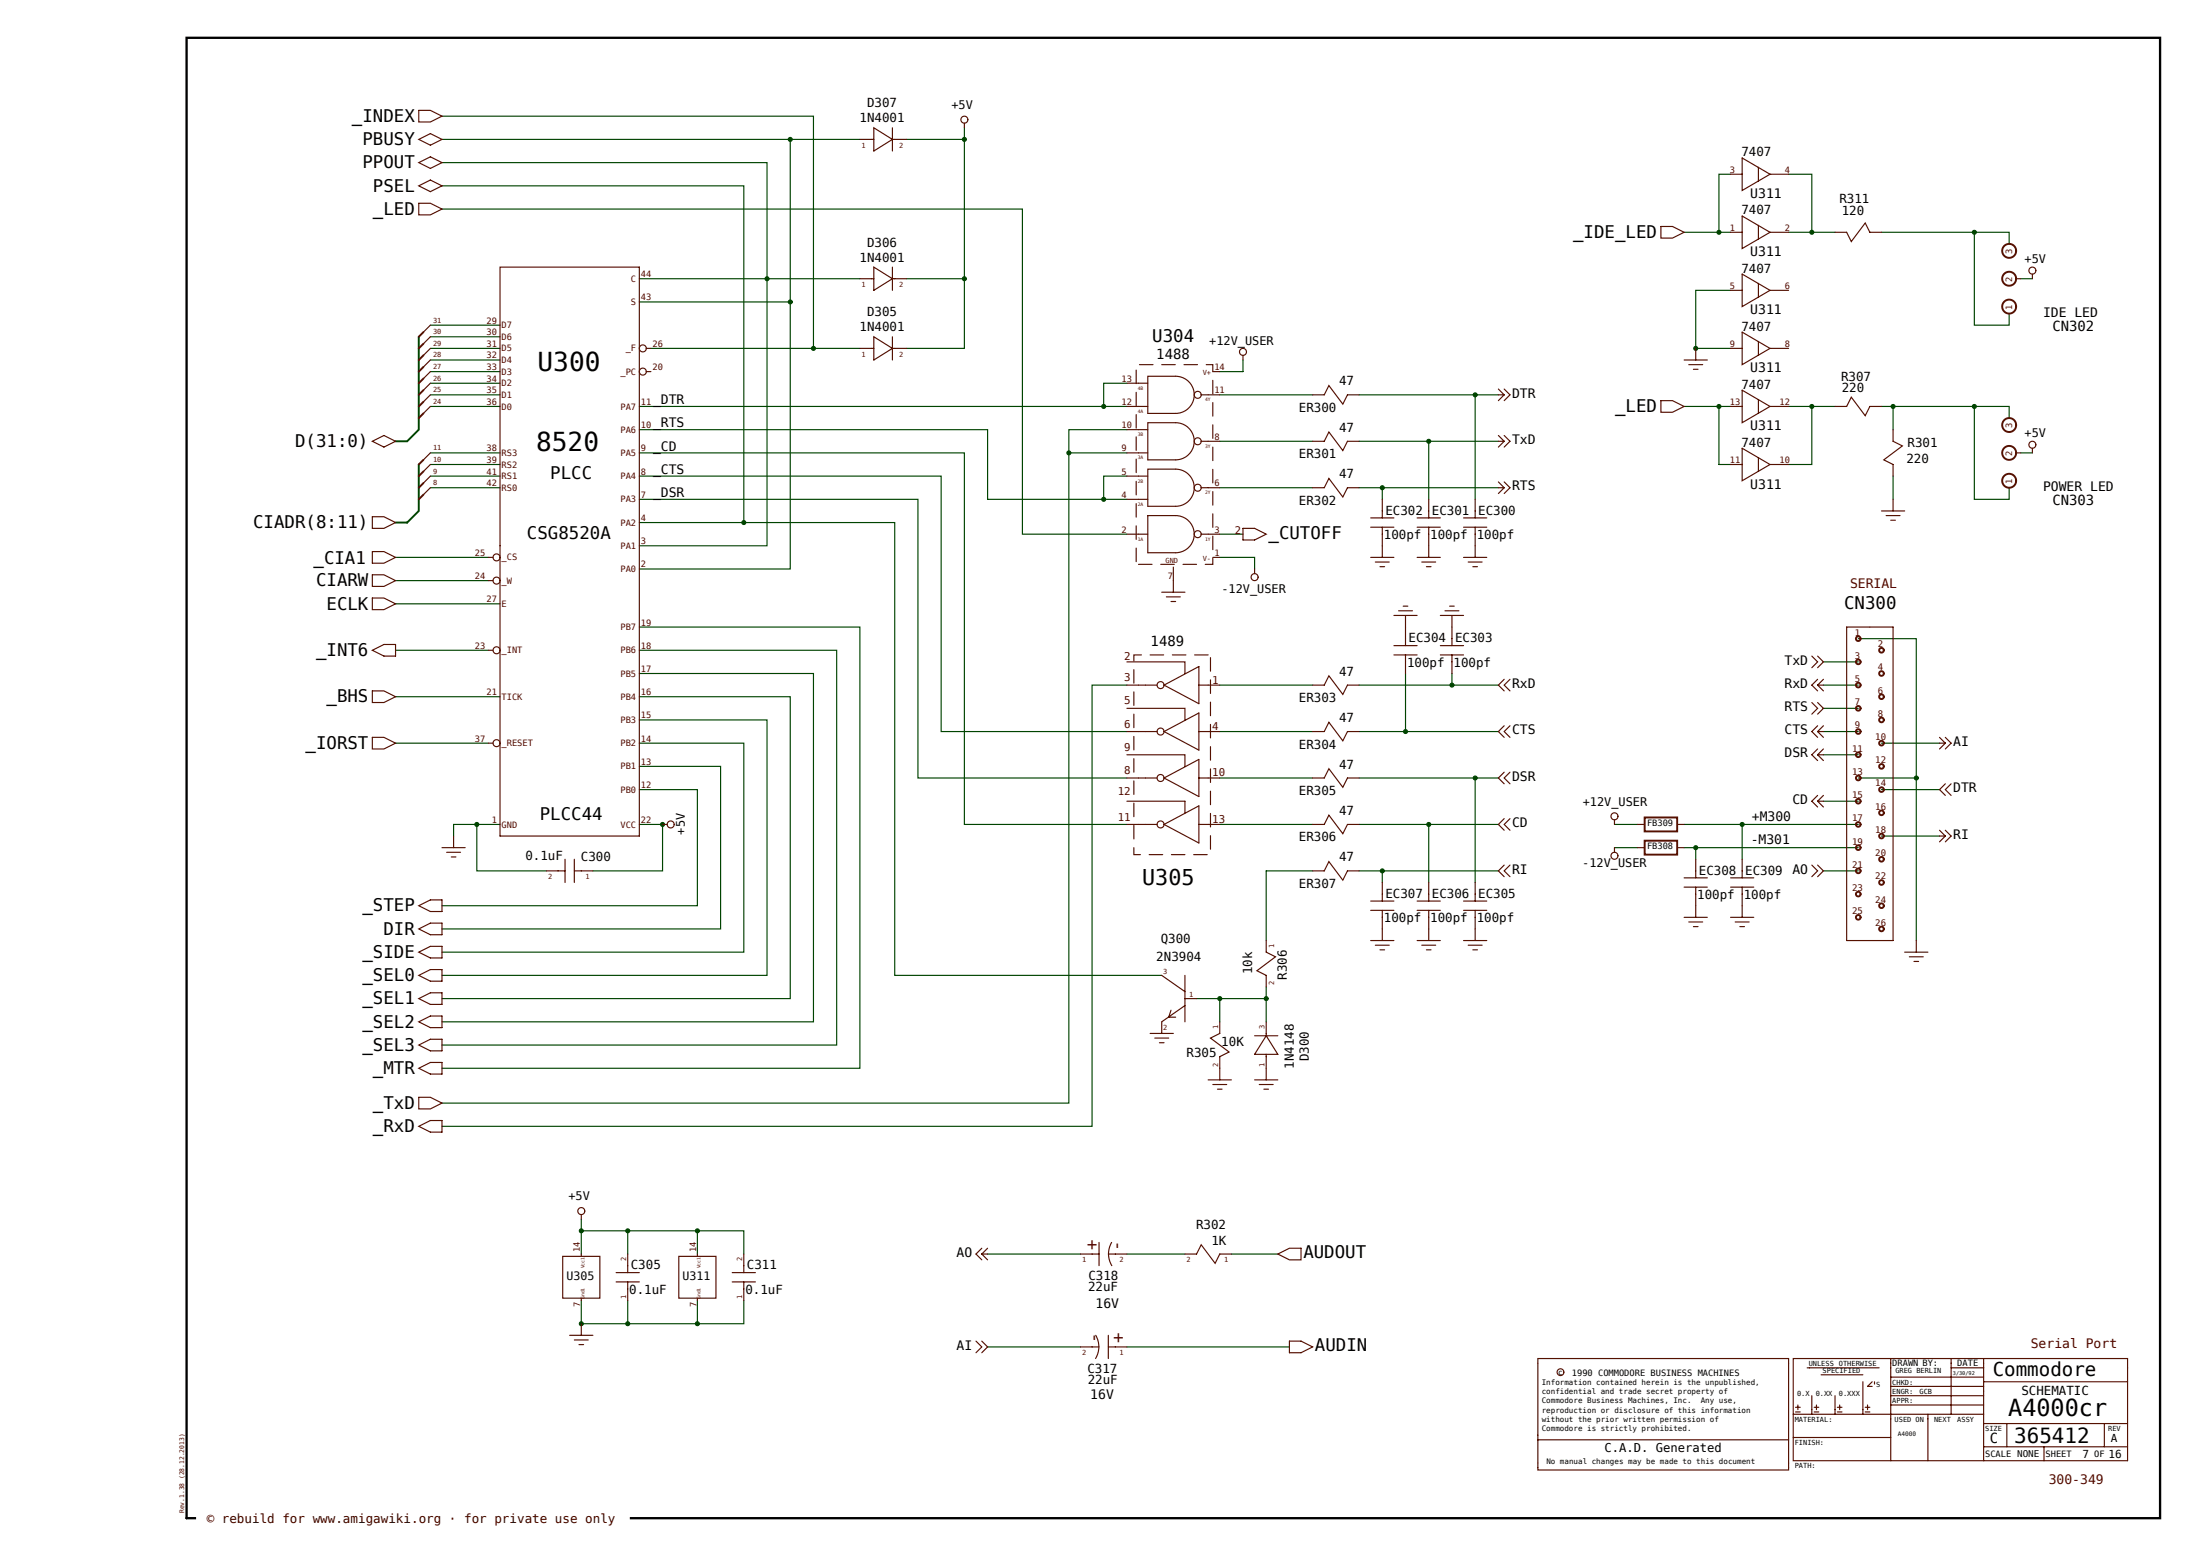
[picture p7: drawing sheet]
<svg xmlns="http://www.w3.org/2000/svg" width="420mm" height="297mm" viewBox="0 0 420 297" stroke-linecap="round" stroke-linejoin="round" font-family="sans-serif">
<path d="M35.6 7.2h376.8v282.6h-376.8z" fill="#fff" stroke="#fff" stroke-width=".19"/>
<path d="M35.6 7.2h376.8v282.6h-376.8z" fill="none" stroke="#000" stroke-width=".44"/>
<g fill="none" stroke="#040" stroke-width=".22">
<path d="M84.4 35.5h57.6v64.2M84.4 31h62v73.2h-24.3M84.4 26.6h66.5v82h-28.8M84.4 39.9h110.8v62.1h19.9M84.4 22.2h70.9v44.3h-31M150.9 26.6h13.3M173 26.6h11.1M184.1 24.4v42.1h-11.1M330.4 33.3h-2.2v11M341.5 33.3h4.4v11M122.1 53.2h42.1M122.1 57.6h28.8"/>
<path d="M173 53.2h11.1M321.5 44.3h8.9M330.4 55.4h-6.7v11.1h6.7M341.5 44.3h8.8M359.2 44.3h17.7v17.8h6.7v-2.2M376.9 44.3h6.7v2.3M385.8 53.2h2.2M82.2 77.6h13.3M82.2 70.9h13.3M82.2 75.4h13.3M82.2 64.3h13.3M82.2 66.5h13.3"/>
<path d="M82.2 62.1h13.3M82.2 73.1h13.3M82.2 68.7h13.3M122.1 77.6h93M155.3 66.5h8.9M215.1 73.1h-4.4v4.5M232.9 75.4h17.7M237.3 68.7v2.2h-4.4M259.5 75.4h22.1M286.1 75.4h-4.5v19.9M321.5 77.6h6.7v11.1h2.2M328.2 77.6h2.2"/>
<path d="M341.5 77.6h8.8M345.9 77.6v11.1h-4.4M359.2 77.6h17.7v17.7h6.7v-2.2M361.4 77.6v4.4M376.9 77.6h6.7v2.2M82.2 88.7h13.3M82.2 93.1h13.3M82.2 86.4h13.3M82.2 90.9h13.3M122.1 99.7h48.7v86.5h51M122.1 90.9h57.6v48.7h35.4M122.1 82h66.4v13.3h26.6"/>
<path d="M122.1 95.3h53.1v53.2h39.9M122.1 86.4h62v71h31M204.1 86.4h11M215.1 82h-11v128.6h-119.7M215.1 90.9h-4.4v4.4M232.9 84.2h17.7M232.9 93.1h17.7M259.5 84.2h13.3v11.1M259.5 93.1h4.4v2.2M263.9 93.1h22.2M272.8 84.2h13.3M361.4 90.9v4.4"/>
<path d="M385.8 86.4h2.2M75.5 115.3h20M75.5 110.8h17.7M75.5 106.4h17.7M122.1 119.7h42.1v84.2h-79.8M232.9 106.4h6.6v2.2M232.9 102h4.4M75.5 124.1h17.7M75.5 133h20M122.1 124.1h37.6v75.4h-75.3M122.1 137.4h24.3v48.8h-62M122.1 133h28.8v57.6h-66.5"/>
<path d="M122.1 128.6h33.2v66.4h-70.9M215.1 130.8h-6.6v84.2h-124.1M232.9 130.8h17.7M232.9 139.6h17.7M259.5 130.8h26.6M259.5 139.6h26.6M268.3 128.6v11M277.2 128.6v2.2M348.1 130.8h6.7M348.1 139.6h6.7M348.1 135.2h6.7M348.1 126.3h6.7"/>
<path d="M354.8 121.9h11v57.6M75.5 141.9h17.7M91 157.4h-4.4v2.2M95.5 157.4h-4.5v8.8h13.3M122.1 146.3h15.5v31h-53.2M122.1 150.7h11v22.2h-48.7M122.1 141.9h19.9v39.8h-57.6M122.1 157.4h4.4v8.8h-13.3M232.9 148.5h17.7M232.9 157.4h17.7M259.5 148.5h26.6M259.5 157.4h26.6"/>
<path d="M272.8 157.4v11M281.6 148.5v19.9M308.2 157.4h4.4M321.5 157.4h33.3M332.6 157.4v6.6M348.1 152.9h6.7M348.1 144.1h6.7M354.8 148.5h11M359.2 141.9h11.1M359.2 150.7h11.1M359.2 159.6h11.1M250.6 166.2h-8.9v13.3"/>
<path d="M259.5 166.2h4.4M286.1 166.2h-22.2v2.2M308.2 161.8h4.4M321.5 161.8h33.3M323.7 161.8v2.2M348.1 166.2h6.7M232.9 190.6v4.4M241.7 188.4v2.2h-13.3M241.7 190.6v4.4M111 234.9h31v4.5M111 232.7v6.7M119.8 234.9v4.5"/>
<path d="M133.1 234.9v4.5M188.5 239.4h17.8M215.1 239.4h11.1M235.1 239.4h8.8M111 248.2v4.5h22.1M119.8 248.2v4.5M133.1 248.2v4.5h8.9v-4.5M188.5 257.1h17.8M215.1 257.1h31.1"/>
</g>
<g fill="#040" stroke="#040" stroke-width=".22">
<circle cx="111" cy="252.7" r=".37"/>
<circle cx="111" cy="234.9" r=".37"/>
<circle cx="361.4" cy="77.6" r=".37"/>
<circle cx="376.9" cy="77.6" r=".37"/>
<circle cx="146.4" cy="53.2" r=".37"/>
<circle cx="376.9" cy="44.3" r=".37"/>
<circle cx="263.9" cy="93.1" r=".37"/>
<circle cx="155.3" cy="66.5" r=".37"/>
<circle cx="150.9" cy="26.6" r=".37"/>
<circle cx="210.7" cy="77.6" r=".37"/>
<circle cx="142" cy="99.7" r=".37"/>
<circle cx="184.1" cy="26.6" r=".37"/>
<circle cx="272.8" cy="84.2" r=".37"/>
<circle cx="184.1" cy="53.2" r=".37"/>
<circle cx="281.6" cy="75.4" r=".37"/>
<circle cx="263.9" cy="166.2" r=".37"/>
<circle cx="272.8" cy="157.4" r=".37"/>
<circle cx="210.7" cy="95.3" r=".37"/>
<circle cx="281.6" cy="148.5" r=".37"/>
<circle cx="277.2" cy="130.8" r=".37"/>
<circle cx="126.5" cy="157.4" r=".37"/>
<circle cx="328.2" cy="77.6" r=".37"/>
<circle cx="323.7" cy="66.5" r=".37"/>
<circle cx="365.8" cy="148.5" r=".37"/>
<circle cx="268.3" cy="139.6" r=".37"/>
<circle cx="345.9" cy="77.6" r=".37"/>
<circle cx="323.7" cy="161.8" r=".37"/>
<circle cx="332.6" cy="157.4" r=".37"/>
<circle cx="119.8" cy="234.9" r=".37"/>
<circle cx="119.8" cy="252.7" r=".37"/>
<circle cx="133.1" cy="252.7" r=".37"/>
<circle cx="133.1" cy="234.9" r=".37"/>
<circle cx="345.9" cy="44.3" r=".37"/>
<circle cx="204.1" cy="86.4" r=".37"/>
<circle cx="328.2" cy="44.3" r=".37"/>
<circle cx="91" cy="157.4" r=".37"/>
<circle cx="150.9" cy="57.6" r=".37"/>
<circle cx="232.9" cy="190.6" r=".37"/>
<circle cx="241.7" cy="190.6" r=".37"/>
</g>
<path d="M79.9 64.3v17.7l-2.2 2.2h-2.2M79.9 88.7v8.8l-2.2 2.2h-2.2" fill="none" stroke="#040" stroke-width=".37"/>
<g fill="none" stroke="#510" stroke-width=".22">
<path d="M79.9 35.5l2.3-1.1 2.2 1.1-2.2 1.1zM79.9 31l2.3-1.1 2.2 1.1-2.2 1.1zM79.9 26.6l2.3-1.1 2.2 1.1-2.2 1.1zM79.9 21.1h2.3l2.2 1.1-2.2 1.1h-2.3zM79.9 38.8h2.3l2.2 1.1-2.2 1.1h-2.3zM95.5 51h26.6v108.6h-26.6zM317.1 43.2h2.2l2.2 1.1-2.2 1.1h-2.2zM384.9 53.2h.9M388 52.3v.9M82.2 77.6l-1.4 1.3M82.2 75.4l-1.4 1.3M82.2 73.1l-1.4 1.4"/>
<path d="M82.2 70.9l-1.4 1.4M82.2 68.7l-1.4 1.3M82.2 66.5l-1.4 1.3M82.2 64.3l-1.4 1.3M82.2 62.1l-1.4 1.3M123.4 66.5h.9M123.4 70.9h.9M317.1 76.5h2.2l2.2 1.1-2.2 1.1h-2.2zM330.4 66.5h2.2M330.4 77.6h2.2M332.6 63.4l5.3 3.1-5.3 3.1zM332.6 74.5l5.3 3.1-5.3 3.1z"/>
<path d="M335.7 65.2v2.6M335.7 76.3v2.6M337.9 66.5h3.6M337.9 77.6h3.6M71.1 98.6h2.2l2.2 1.1-2.2 1.2h-2.2zM71.1 84.2l2.2-1.1 2.2 1.1-2.2 1.1zM82.2 93.1l-1.4 1.3M82.2 90.9l-1.4 1.3M82.2 88.7l-1.4 1.3M82.2 86.4l-1.4 1.4M250.6 93.1h2.2l.9-1.8 2.7 3.6 .8-1.8h2.3M359.2 97.5h4.4"/>
<path d="M360.1 98.4h2.6M361 99.3h.8M361.4 95.3v2.2M384.9 86.4h.9M71.1 114.1h2.2l2.2 1.2-2.2 1.1h-2.2zM71.1 109.7h2.2l2.2 1.1-2.2 1.1h-2.2zM71.1 105.3h2.2l2.2 1.1-2.2 1.1h-2.2zM93.2 106.4h.9M93.2 110.8h.9M71.1 131.9h2.2l2.2 1.1-2.2 1.1h-2.2zM71.1 124.1l2.2-1.1h2.2v2.2h-2.2zM93.2 124.1h.9"/>
<path d="M71.1 140.7h2.2l2.2 1.2-2.2 1.1h-2.2zM93.2 141.9h.9M79.9 177.3l2.3-1.1h2.2v2.2h-2.2zM79.9 172.9l2.3-1.1h2.2v2.2h-2.2zM79.9 199.5l2.3-1.1h2.2v2.2h-2.2zM79.9 195l2.3-1.1h2.2v2.2h-2.2zM79.9 190.6l2.3-1.1h2.2v2.2h-2.2zM79.9 186.2l2.3-1.1h2.2v2.2h-2.2zM79.9 181.7l2.3-1.1h2.2v2.3h-2.2zM79.9 215l2.3-1.1h2.2v2.2h-2.2zM79.9 209.4h2.3l2.2 1.2-2.2 1.1h-2.3zM79.9 203.9l2.3-1.1h2.2v2.2h-2.2z"/>
<path d="M133.1 239.4v.4M133.1 247.8v.4M342.3 259.3h63.9v19.5h-63.9zM361 259.3v19.5M372.5 259.3v10.6M378.7 259.3v19.5M293.6 274.8v5.8h47.9v-21.3h-47.9v15.5h47.9M342.3 269.9h36.4M342.3 274.4h18.7M342.8 269.5h.9M342.8 268.6h.9M343.2 268.2v.9"/>
<path d="M345 261.1h13.7M345.9 266.4v3.5M346.3 269.5h.9M346.3 268.6h.9M346.8 268.2v.9M347.7 262.4h7.9M350.3 266.4v3.5M350.8 269.5h.9M350.8 268.6h.9M351.2 268.2v.9M355.6 263.7v6.2M356.1 269.5h.9"/>
<path d="M356.1 268.6h.9M356.5 268.2v.9M357.4 263.7l-.9 .9h.9M357.9 263.7v.5M361 268.2h17.7M361 266.4h17.7M361 264.6h17.7M361 262.9h17.7M368.1 269.9v8.9M372.5 261.1h6.2M378.7 276.2h27.5M378.7 271.7h27.5"/>
<path d="M378.7 263.7h27.5M383.1 271.7v4.5M390.2 276.2v2.6M401.7 271.7v4.5"/>
<circle cx="388" cy="51.7" r=".66"/>
<circle cx="122.7" cy="66.5" r=".66"/>
<circle cx="122.7" cy="70.9" r=".66"/>
<circle cx="94.8" cy="110.8" r=".66"/>
<circle cx="94.8" cy="106.4" r=".66"/>
<circle cx="94.8" cy="124.1" r=".66"/>
<circle cx="94.8" cy="141.9" r=".66"/>
<circle cx="297.9" cy="261.9" r=".65"/>
</g>
<g fill="none" stroke="#510" stroke-width=".37">
<path d="M80.8 78.9l-.9 .9M80.8 76.7l-.9 .9M80.8 74.5l-.9 .9M80.8 72.3l-.9 .8M80.8 70l-.9 .9M80.8 67.8l-.9 .9M80.8 65.6l-.9 .9M80.8 63.4l-.9 .9M80.8 94.4l-.9 .9M80.8 92.2l-.9 .9M80.8 90l-.9 .9M80.8 87.8l-.9 .9"/>
<circle cx="383.6" cy="58.5" r="1.33"/>
<circle cx="383.6" cy="47.9" r="1.33"/>
<circle cx="383.6" cy="53.2" r="1.33"/>
<circle cx="383.6" cy="81.1" r="1.33"/>
<circle cx="383.6" cy="91.8" r="1.33"/>
<circle cx="383.6" cy="86.4" r="1.33"/>
</g>
<path d="M129.6 239.8h7.1v8h-7.1z" fill="#fff" stroke="#510" stroke-width=".22"/>
<g fill="none" stroke="#510" stroke-width=".22">
<path d="M164.2 26.6h2.6M166.8 24.4l3.6 2.2-3.6 2.2zM170.4 24.4v4.4M170.4 26.6h2.6M184.1 23.5v.9M164.2 53.2h2.6M166.8 51l3.6 2.2-3.6 2.2zM170.4 51v4.4M170.4 53.2h2.6M330.4 55.4h2.2M332.6 52.3l5.3 3.1-5.3 3.1zM335.7 54.1v2.6"/>
<path d="M337.9 55.4h3.6M164.2 66.5h2.6M166.8 64.3l3.6 2.2-3.6 2.2zM170.4 66.5h2.6M170.4 64.3v4.4M250.6 75.4h2.2l.9-1.8 2.7 3.5 .8-1.7h2.3M286.1 74.3l1.1 1.1M286.1 75.4h1.1M287.2 74.3l1.1 1.1-1.1 1.1M287.2 75.4l-1.1 1.1M250.6 84.2h2.2l.9-1.7 2.7 3.5 .8-1.8h2.3M330.4 88.7h2.2"/>
<path d="M332.6 85.6l5.3 3.1-5.3 3.1zM335.7 87.3v2.7M337.9 88.7h3.6M388 85.6v.8M221.8 113h4.4M222.7 113.9h2.6M223.6 114.8h.8M224 110.8v2.2M215.1 126.3h11.1v2.3M215.1 135.2h11.1v2.2M215.1 130.8h5.8M215.1 139.6h5.8"/>
<path d="M222.2 130.8l6.7-3.6v7.1zM222.2 139.6l6.7-3.5v7.1zM228.9 130.8h4M228.9 139.6h4M215.1 144.1h11.1v2.2M215.1 157.4h5.8M215.1 148.5h5.8M215.1 152.9h11.1v2.2M222.2 148.5l6.7-3.5v7zM222.2 157.4l6.7-3.6v7.1zM228.9 157.4h4M228.9 148.5h4"/>
<path d="M312.6 157.4h1.4M320.2 157.4h1.3M250.6 166.2h2.2l.9-1.7 2.7 3.5 .8-1.8h2.3M142 239.4v3.5M139.8 244.7h4.4M139.8 242.9h4.4M142 244.7v3.5"/>
<circle cx="184.1" cy="22.8" r=".66"/>
<circle cx="388" cy="84.9" r=".66"/>
<circle cx="221.6" cy="139.6" r=".66"/>
<circle cx="221.6" cy="130.8" r=".66"/>
<circle cx="221.6" cy="157.4" r=".66"/>
<circle cx="221.6" cy="148.5" r=".66"/>
</g>
<path d="M230.6 125h-14.1v38.1h14.6v-38.1h-.5" fill="none" stroke="#510" stroke-width=".22" stroke-dasharray="2.6 1.7"/>
<path d="M314 156h6.2v2.7h-6.2z" fill="#fff" stroke="#510" stroke-width=".37"/>
<g fill="none" stroke="#510" stroke-width=".22">
<path d="M215.1 77.6h4M215.1 73.1h4M219.1 71.8h5.3a3.5 3.5 0 0 1 3.6 3.6 3.5 3.5 0 0 1-3.6 3.5h-5.3zM229.3 75.4h3.6M231.5 70.9h1.4M237.3 67.8v.9M321.5 68.7h4.4M322.4 69.6h2.7M323.3 70.5h.9M323.7 66.5v2.2M350.3 77.6h2.2l.9-1.8 2.7 3.6 .9-1.8h2.2M215.1 86.4h4"/>
<path d="M215.1 82h4M215.1 95.3h4M215.1 90.9h4M219.1 98.4h5.3a3.5 3.5 0 0 1 3.6 3.6 3.5 3.5 0 0 1-3.6 3.5h-5.3zM219.1 80.7h5.3a3.5 3.5 0 0 1 3.6 3.5 3.5 3.5 0 0 1-3.6 3.6h-5.3zM219.1 89.5h5.3a3.5 3.5 0 0 1 3.6 3.6 3.5 3.5 0 0 1-3.6 3.5h-5.3zM229.3 84.2h3.6M229.3 93.1h3.6M261.7 98.9h4.4M263.9 95.3v3.6M270.5 98.9h4.5M272.8 95.3v3.6"/>
<path d="M279.4 98.9h4.4M281.6 95.3v3.6M286.1 83.1l1.1 1.1M286.1 84.2h1.1M286.1 92l1.1 1.1M286.1 93.1h1.1M287.2 83.1l1.1 1.1-1.1 1.1M287.2 84.2l-1.1 1.1M287.2 92l1.1 1.1-1.1 1.1M287.2 93.1l-1.1 1.1M361.4 82v2.2l1.8 .9-3.6 2.7 1.8 .9v2.2M215.1 102h4"/>
<path d="M229.3 102h3.6M231.5 106.4h1.4M237.3 100.9h2.2l2.2 1.1-2.2 1.1h-2.2zM239.5 108.6v.9M261.7 100.6h4.4M261.7 106.4h4.4M262.6 107.3h2.6M263.4 108.2h.9M263.9 100.6v5.8M266.1 117.5h4.4M267 116.6h2.7M267.9 115.7h.9"/>
<path d="M268.3 117.5v5.7M270.5 100.6h4.5M270.5 106.4h4.5M271.4 107.3h2.7M272.3 108.2h.9M272.8 100.6v5.8M275 117.5h4.4M275.9 116.6h2.6M276.7 115.7h.9M277.2 117.5v5.7M279.4 100.6h4.4M279.4 106.4h4.4"/>
<path d="M280.3 107.3h2.7M281.2 108.2h.9M281.6 100.6v5.8M250.6 130.8h2.2l.9-1.8 2.7 3.5 .8-1.7h2.3M250.6 139.6h2.2l.9-1.7 2.7 3.5 .8-1.8h2.3M266.1 125h4.4M266.1 123.2h4.4M268.3 125v3.6M275 125h4.4M275 123.2h4.4M277.2 125v3.6M287.2 129.7l-1.1 1.1 1.1 1.1"/>
<path d="M287.2 138.5l-1.1 1.1 1.1 1.1M288.3 129.7l-1.1 1.1 1.1 1.1M288.3 138.5l-1.1 1.1 1.1 1.1M345.9 125.2l1.1 1.1-1.1 1.1M345.9 134.1l1.1 1.1-1.1 1.1M347 125.2l1.1 1.1-1.1 1.1M347 134.1l1.1 1.1-1.1 1.1M347 129.7l-1.1 1.1 1.1 1.1M347 130.8l1.1 1.1M347 130.8h1.1M347 138.5l-1.1 1.1 1.1 1.1M347 139.6l1.1 1.1"/>
<path d="M347 139.6h1.1M348.1 129.7l-1.1 1.1M348.1 138.5l-1.1 1.1M287.2 147.4l-1.1 1.1 1.1 1.1M287.2 156.3l-1.1 1.1 1.1 1.1M288.3 147.4l-1.1 1.1 1.1 1.1M288.3 156.3l-1.1 1.1 1.1 1.1M308.2 156.5v.9M347 151.8l-1.1 1.1 1.1 1.1M347 152.9l1.1 1.1M347 152.9h1.1M347 143l-1.1 1.1 1.1 1.1"/>
<path d="M347 144.1l1.1 1.1M347 144.1h1.1M348.1 151.8l-1.1 1.1M348.1 143l-1.1 1.1M370.3 140.7l1.1 1.2M370.3 141.9h1.1M370.3 158.5l1.1 1.1M370.3 159.6h1.1M371.4 149.6l-1.1 1.1 1.1 1.1M371.4 140.7l1.1 1.2-1.1 1.1M371.4 141.9l-1.1 1.1M371.4 158.5l1.1 1.1-1.1 1.1"/>
<path d="M371.4 159.6l-1.1 1.1M372.5 149.6l-1.1 1.1 1.1 1.1M241.7 179.5v2.2l1.8 .9-3.5 2.7 1.7 .9v2.2M261.7 173.8h4.4M261.7 172h4.4M261.7 179.5h4.4M263.9 168.4v3.6M263.9 173.8v5.7M270.5 173.8h4.5M270.5 172h4.5M270.5 179.5h4.5M272.8 168.4v3.6"/>
<path d="M272.8 173.8v5.7M279.4 173.8h4.4M279.4 172h4.4M279.4 179.5h4.4M281.6 168.4v3.6M281.6 173.8v5.7M287.2 165.1l-1.1 1.1 1.1 1.1M288.3 165.1l-1.1 1.1 1.1 1.1M308.2 161.8v.9M312.6 161.8h1.4M320.2 161.8h1.3M345.9 165.1l1.1 1.1-1.1 1.1"/>
<path d="M347 165.1l1.1 1.1-1.1 1.1M365.8 179.5v2.2M219.6 197.3h4.4M220.5 198.1h2.6M221.3 199h.9M221.8 195v2.3M232.9 195v2.3l-1.8 .8 3.5 2.7-1.7 .9v4.4M262.6 180.4h2.6M263.4 181.3h.9M271.4 180.4h2.7M272.3 181.3h.9M280.3 180.4h2.7"/>
<path d="M281.2 181.3h.9M363.6 181.7h4.5M364.5 182.6h2.7M365.4 183.5h.9M230.6 206.1h4.5M231.5 207h2.7M232.4 207.9h.9M239.5 206.1h4.4M240.4 207h2.7M241.3 207.9h.9M241.7 203.9v2.2M111 231.8v.9"/>
<path d="M187.4 238.3l-1.1 1.1 1.1 1.1M187.4 239.4l1.1 1.1M187.4 239.4h1.1M188.5 238.3l-1.1 1.1M108.8 254.9h4.4M109.6 255.8h2.7M110.5 256.7h.9M111 252.7v2.2M186.3 256l1.1 1.1-1.1 1.1M187.4 256l1.1 1.1-1.1 1.1"/>
<circle cx="228.7" cy="75.4" r=".66"/>
<circle cx="237.3" cy="67.2" r=".66"/>
<circle cx="228.7" cy="93.1" r=".66"/>
<circle cx="228.7" cy="84.2" r=".66"/>
<circle cx="228.7" cy="102" r=".66"/>
<circle cx="239.5" cy="110.2" r=".66"/>
<circle cx="308.2" cy="155.8" r=".66"/>
<circle cx="308.2" cy="163.3" r=".66"/>
<circle cx="111" cy="231.2" r=".66"/>
</g>
<path d="M217.4 107.7h14.1v-38.1h-14.6v38.1h.5M224 110.8v-3.1" fill="none" stroke="#510" stroke-width=".22" stroke-dasharray="2.6 1.7"/>
<path d="M314 160.5h6.2v2.6h-6.2z" fill="#fff" stroke="#510" stroke-width=".37"/>
<path d="M104.3 166.2h3.6M107.9 164v4.4M109.6 166.2h3.6M109.6 164v4.4M321.5 175.1h4.4M322.4 176h2.7M323.3 176.9h.9M323.7 172.9v2.2M111 239.4v.4M111 247.8v.4" fill="none" stroke="#510" stroke-width=".22"/>
<path d="M107.4 239.8h7.1v8h-7.1z" fill="#fff" stroke="#510" stroke-width=".22"/>
<g fill="none" stroke="#510" stroke-width=".22">
<path d="M330.4 33.3h2.2M332.6 30.2l5.3 3.1-5.3 3.1zM335.7 31.9v2.7M337.9 33.3h3.6M330.4 44.3h2.2M332.6 41.2l5.3 3.1-5.3 3.1zM335.7 43v2.7M337.9 44.3h3.6M350.3 44.3h2.2l.9 1.8 2.7-3.5 .9 1.7h2.2M352.5 119.7h8.9v59.8h-8.9zM86.6 159.6v2.2M126.5 157.4h.9"/>
<path d="M250.6 148.5h2.2l.9-1.8 2.7 3.6 .8-1.8h2.3M250.6 157.4h2.2l.9-1.8 2.7 3.5 .8-1.7h2.3M84.4 161.8h4.4M85.3 162.7h2.6M86.2 163.6h.8M321.5 169.3h4.4M321.5 167.6h4.4M323.7 164v3.6M323.7 169.3v3.6M330.4 169.3h4.4M330.4 167.6h4.4M330.4 175.1h4.4"/>
<path d="M331.3 176h2.6M332.2 176.9h.8M332.6 164v3.6M332.6 169.3v5.8M221.8 186.2l4.4 3.1M223.6 192.8l-.5 1.4h1.3M226.2 186.2v8.8M226.2 190.6h2.2M226.2 191.9l-4.4 3.1M239.5 197.7h4.4M241.7 197.7l2.2 3.5h-4.4zM241.7 195v2.7"/>
<path d="M241.7 201.2v2.7M119.8 239.4v3.5M206.3 239.4h3.5M209.8 237.1v4.5M211.6 239.4h3.5M212.2 237.1a4.3 4.3 0 0 0 .1 4.5M226.2 239.4h2.2l.9-1.8 2.7 3.5 .9-1.7h2.2M243.9 239.4l2.3-1.1h2.2v2.2h-2.2zM117.6 244.7h4.5M117.6 242.9h4.5M119.8 244.7v3.5M206.3 257.1h3.5"/>
<path d="M209.2 254.9a4.3 4.3 0 0 1 0 4.4M211.6 257.1h3.5M211.6 254.9v4.4M246.2 256h2.2l2.2 1.1-2.2 1.1h-2.2z"/>
<circle cx="128" cy="157.4" r=".66"/>
</g>
<g fill="none" stroke="#510" stroke-width=".37">
<circle cx="354.8" cy="126.3" r=".44"/>
<circle cx="354.8" cy="130.8" r=".44"/>
<circle cx="354.8" cy="135.2" r=".44"/>
<circle cx="354.8" cy="121.9" r=".44"/>
<circle cx="354.8" cy="139.6" r=".44"/>
<circle cx="359.2" cy="133" r=".44"/>
<circle cx="359.2" cy="137.4" r=".44"/>
<circle cx="359.2" cy="128.6" r=".44"/>
<circle cx="359.2" cy="124.1" r=".44"/>
<circle cx="354.8" cy="148.5" r=".44"/>
<circle cx="354.8" cy="152.9" r=".44"/>
<circle cx="354.8" cy="157.4" r=".44"/>
<circle cx="354.8" cy="144.1" r=".44"/>
<circle cx="359.2" cy="141.9" r=".44"/>
<circle cx="359.2" cy="155.1" r=".44"/>
<circle cx="359.2" cy="159.6" r=".44"/>
<circle cx="359.2" cy="146.3" r=".44"/>
<circle cx="359.2" cy="150.7" r=".44"/>
<circle cx="354.8" cy="166.2" r=".44"/>
<circle cx="354.8" cy="161.8" r=".44"/>
<circle cx="354.8" cy="175.1" r=".44"/>
<circle cx="354.8" cy="170.7" r=".44"/>
<circle cx="359.2" cy="164" r=".44"/>
<circle cx="359.2" cy="168.4" r=".44"/>
<circle cx="359.2" cy="177.3" r=".44"/>
<circle cx="359.2" cy="172.9" r=".44"/>
</g>
<path d="M37.5 288.2h82.6v2.9h-82.6z" fill="#fff" stroke="#fff" stroke-width=".19"/>
<g font-size="5">
<text x="102.6" y="70.9">U300</text>
<text x="102.4" y="86">8520</text>
</g>
<text font-size="4.5" x="383.4" y="270.3">A4000cr</text>
<text font-size="4.2" x="218.1" y="169">U305</text>
<text font-size="4" x="384.5" y="275.5">365412</text>
<text font-size="3.7" x="380.4" y="262.6">Commodore</text>
<g font-size="3.3">
<text x="67.2" y="23.3">_INDEX</text>
<text x="69.2" y="27.7">PBUSY</text>
<text x="69.2" y="32.1">PPOUT</text>
<text x="71.2" y="41">_LED</text>
<text x="71.2" y="36.6">PSEL</text>
<text x="300.3" y="45.4">_IDE_LED</text>
<text x="220" y="65.2">U304</text>
<text x="308.3" y="78.7">_LED</text>
<text x="56.3" y="85.3">D(31:0)</text>
<text x="105.1" y="91.5">PLCC</text>
<text x="48.3" y="100.8">CIADR(8:11)</text>
<text x="59.9" y="107.6">_CIA1</text>
<text x="100.6" y="102.8">CSG8520A</text>
<text x="242.2" y="102.8">_CUTOFF</text>
<text x="60.3" y="111.9">CIARW</text>
<text x="62.3" y="116.4">ECLK</text>
<text x="352.1" y="116.3">CN300</text>
<text x="60.3" y="125.2">_INT6</text>
<text x="62.3" y="134.1">_BHS</text>
<text x="58.3" y="143">_IORST</text>
<text x="103" y="156.4">PLCC44</text>
<text x="69.2" y="174">_STEP</text>
<text x="73.2" y="178.4">DIR</text>
<text x="69.2" y="182.8">_SIDE</text>
<text x="69.2" y="187.3">_SEL0</text>
<text x="69.2" y="191.7">_SEL1</text>
<text x="69.2" y="196.1">_SEL2</text>
<text x="69.2" y="200.6">_SEL3</text>
<text x="71.2" y="205">_MTR</text>
<text x="71.2" y="211.7">_TxD</text>
<text x="71.2" y="216.1">_RxD</text>
<text x="248.8" y="240.2">AUDOUT</text>
<text x="251" y="257.9">AUDIN</text>
</g>
<g font-size="3.3" fill="#500">
<text x="209.5" y="238.7" transform="rotate(-90 209.5 238.7)">+</text>
<text x="214.2" y="238.7" transform="rotate(-90 214.2 238.7)">-</text>
<text x="209.8" y="256.4" transform="rotate(-90 209.8 256.4)">-</text>
<text x="214.6" y="256.4" transform="rotate(-90 214.6 256.4)">+</text>
</g>
<g font-size="2.7">
<text x="391.8" y="63.2">CN302</text>
<text x="220.7" y="68.6">1488</text>
<text x="391.8" y="96.4">CN303</text>
<text x="219.7" y="123.4">1489</text>
<text x="379.9" y="275.4">C</text>
</g>
<g font-size="2.5">
<text x="334.1" y="37.8">U311</text>
<text x="334.1" y="48.9">U311</text>
<text x="334.1" y="60">U311</text>
<text x="390" y="60.6">IDE LED</text>
<text x="334.1" y="71.1">U311</text>
<text x="124.7" y="77.1">_DTR</text>
<text x="288.7" y="75.9">DTR</text>
<text x="124.7" y="81.6">_RTS</text>
<text x="334.1" y="82.2">U311</text>
<text x="124.7" y="86">_CD</text>
<text x="288.7" y="84.7">TxD</text>
<text x="124.7" y="94.9">_DSR</text>
<text x="124.7" y="90.4">_CTS</text>
<text x="288.7" y="93.6">RTS</text>
<text x="334.1" y="93.2">U311</text>
<text x="390" y="93.8">POWER LED</text>
<text x="288.7" y="131.3">RxD</text>
<text x="340.7" y="131.3">RxD</text>
<text x="340.7" y="126.9">TxD</text>
<text x="340.7" y="135.7">RTS</text>
<text x="288.7" y="140.2">CTS</text>
<text x="340.7" y="140.2">CTS</text>
<text x="372.9" y="142.4">AI</text>
<text x="288.7" y="149">DSR</text>
<text x="340.7" y="144.6">DSR</text>
<text x="342.2" y="153.4">CD</text>
<text x="372.9" y="151.2">DTR</text>
<text x="288.7" y="157.9">CD</text>
<text x="334.2" y="161.1">-M301</text>
<text x="334.4" y="156.6">+M300</text>
<text x="372.9" y="160.1">RI</text>
<text x="288.7" y="166.7">RI</text>
<text x="342.2" y="166.7">AO</text>
<text x="182.6" y="239.9">AO</text>
<text x="209.2" y="249.7">16V</text>
<text x="182.6" y="257.6">AI</text>
<text x="208.2" y="267">16V</text>
</g>
<g font-size="2.5" fill="#500">
<text x="353.2" y="112.2">SERIAL</text>
<text x="387.7" y="257.2">Serial Port</text>
<text x="391.1" y="283.2">300-349</text>
</g>
<g font-size="2.4">
<text x="164.1" y="23.3">1N4001</text>
<text x="165.5" y="20.5">D307</text>
<text x="332.4" y="29.9">7407</text>
<text x="332.4" y="40.9">7407</text>
<text x="351.2" y="38.8">R311</text>
<text x="351.6" y="41">120</text>
<text x="165.5" y="47.1">D306</text>
<text x="164.1" y="49.9">1N4001</text>
<text x="332.4" y="52">7407</text>
<text x="164.1" y="63.2">1N4001</text>
<text x="165.5" y="60.4">D305</text>
<text x="332.4" y="63.1">7407</text>
<text x="255.7" y="73.6">47</text>
<text x="332.4" y="74.2">7407</text>
<text x="351.5" y="72.6">R307</text>
<text x="351.6" y="74.8">220</text>
<text x="248" y="78.6">ER300</text>
<text x="255.7" y="82.4">47</text>
<text x="248" y="87.5">ER301</text>
<text x="332.4" y="85.3">7407</text>
<text x="364" y="88.4">220</text>
<text x="364.2" y="85.4">R301</text>
<text x="255.7" y="91.3">47</text>
<text x="248" y="96.3">ER302</text>
<text x="264.5" y="98.2">EC302</text>
<text x="273.3" y="98.2">EC301</text>
<text x="282.2" y="98.2">EC300</text>
<text x="264.2" y="102.8">100pf</text>
<text x="273.1" y="102.8">100pf</text>
<text x="281.9" y="102.8">100pf</text>
<text x="268.9" y="122.6">EC304</text>
<text x="277.8" y="122.6">EC303</text>
<text x="255.7" y="129">47</text>
<text x="268.6" y="127.2">100pf</text>
<text x="277.5" y="127.2">100pf</text>
<text x="248" y="134">ER303</text>
<text x="255.7" y="137.8">47</text>
<text x="248" y="142.9">ER304</text>
<text x="255.7" y="146.7">47</text>
<text x="248" y="151.8">ER305</text>
<text x="255.7" y="155.6">47</text>
<text x="248" y="160.6">ER306</text>
<text x="100.3" y="164.2">0.1uF</text>
<text x="110.9" y="164.3">C300</text>
<text x="255.7" y="164.4">47</text>
<text x="324.3" y="166.9">EC308</text>
<text x="333.2" y="166.9">EC309</text>
<text x="248" y="169.5">ER307</text>
<text x="264.5" y="171.4">EC307</text>
<text x="273.3" y="171.4">EC306</text>
<text x="282.2" y="171.4">EC305</text>
<text x="324" y="171.5">100pf</text>
<text x="332.9" y="171.5">100pf</text>
<text x="264.2" y="176">100pf</text>
<text x="273.1" y="176">100pf</text>
<text x="281.9" y="176">100pf</text>
<text x="220.8" y="183.5">2N3904</text>
<text x="221.6" y="180.1">Q300</text>
<text x="239" y="186" transform="rotate(-90 239 186)">10k</text>
<text x="245.6" y="187" transform="rotate(-90 245.6 187)">R306</text>
<text x="226.5" y="201.8">R305</text>
<text x="233.2" y="199.6">10K</text>
<text x="247" y="204" transform="rotate(-90 247 204)">1N4148</text>
<text x="249.9" y="202.5" transform="rotate(-90 249.9 202.5)">D300</text>
<text x="228.3" y="234.5">R302</text>
<text x="231.3" y="237.6">1K</text>
<text x="120.4" y="242.3">C305</text>
<text x="142.6" y="242.3">C311</text>
<text x="207.8" y="244.3">C318</text>
<text x="120.1" y="246.9">0.1uF</text>
<text x="142.3" y="246.9">0.1uF</text>
<text x="207.7" y="246.5">22uF</text>
<text x="207.6" y="262">C317</text>
<text x="207.7" y="264.1">22uF</text>
<text x="385.9" y="266.3">SCHEMATIC</text>
</g>
<text font-size="2.4" fill="#300" x="39.5" y="290.7">© rebuild for www.amigawiki.org · for private use only</text>
<g font-size="2.3">
<text x="181.7" y="20.8">+5V</text>
<text x="386.5" y="50.2">+5V</text>
<text x="230.8" y="65.8">+12V_USER</text>
<text x="386.5" y="83.5">+5V</text>
<text x="233.2" y="113.1">-12V_USER</text>
<text x="302.2" y="153.8">+12V_USER</text>
<text x="130.7" y="159.3" transform="rotate(-90 130.7 159.3)">+5V</text>
<text x="302.1" y="165.5">-12V_USER</text>
<text x="108.5" y="229.1">+5V</text>
<text x="306.3" y="277.2">C.A.D. Generated</text>
</g>
<g font-size="2.2">
<text x="108.2" y="244.2">U305</text>
<text x="130.3" y="244.2">U311</text>
</g>
<g font-size="2.1" fill="#500">
<text x="214.6" y="126">2</text>
<text x="214.6" y="130">3</text>
<text x="231.4" y="130.5">1</text>
<text x="214.6" y="134.5">5</text>
<text x="214.6" y="143.3">9</text>
<text x="214.6" y="138.9">6</text>
<text x="231.4" y="139.3">4</text>
<text x="214.6" y="147.8">8</text>
<text x="231.4" y="148.2">10</text>
<text x="213.4" y="151.8">12</text>
<text x="213.4" y="156.6">11</text>
<text x="231.4" y="157.1">13</text>
</g>
<g font-size="2.1">
<text x="403" y="275.2">A</text>
<text x="397.6" y="278.3">7</text>
<text x="402.5" y="278.3">16</text>
</g>
<text font-size="2" fill="#500" x="235.7" y="101.9">2</text>
<g font-size="1.7" fill="#500">
<text x="330.2" y="33">3</text>
<text x="340.8" y="33">4</text>
<text x="330.2" y="44">1</text>
<text x="340.8" y="44">2</text>
<text x="120.5" y="53.8">C</text>
<text x="122.3" y="52.9">44</text>
<text x="384.2" y="53.8" transform="rotate(-90 384.2 53.8)">2</text>
<text x="384.2" y="48.5" transform="rotate(-90 384.2 48.5)">3</text>
<text x="120.5" y="58.2">S</text>
<text x="122.3" y="57.3">43</text>
<text x="330.2" y="55.1">5</text>
<text x="340.8" y="55.1">6</text>
<text x="384.2" y="59.1" transform="rotate(-90 384.2 59.1)">1</text>
<text x="92.9" y="64">30</text>
<text x="92.9" y="61.8">29</text>
<text x="95.8" y="64.9">D6</text>
<text x="95.8" y="62.7">D7</text>
<text x="92.9" y="70.6">33</text>
<text x="92.9" y="68.4">32</text>
<text x="92.9" y="66.2">31</text>
<text x="95.8" y="71.5">D3</text>
<text x="95.8" y="69.3">D4</text>
<text x="95.8" y="67.1">D5</text>
<text x="118.5" y="71.5">_PC</text>
<text x="119.5" y="67.1">_F</text>
<text x="124.6" y="70.6">20</text>
<text x="124.6" y="66.2">26</text>
<text x="231.8" y="70.6">14</text>
<text x="330.2" y="66.2">9</text>
<text x="340.8" y="66.2">8</text>
<text x="92.9" y="77.3">36</text>
<text x="92.9" y="75.1">35</text>
<text x="92.9" y="72.9">34</text>
<text x="95.8" y="76">D1</text>
<text x="95.8" y="73.7">D2</text>
<text x="122.3" y="77.3">11</text>
<text x="214.1" y="77.3">12</text>
<text x="214.1" y="72.9">13</text>
<text x="231.8" y="75.1">11</text>
<text x="330.2" y="77.3">13</text>
<text x="339.8" y="77.3">12</text>
<text x="95.8" y="78.2">D0</text>
<text x="118.5" y="78.2">PA7</text>
<text x="118.5" y="82.6">PA6</text>
<text x="122.3" y="81.7">10</text>
<text x="214.1" y="81.7">10</text>
<text x="231.8" y="83.9">8</text>
<text x="384.2" y="81.7" transform="rotate(-90 384.2 81.7)">3</text>
<text x="92.9" y="86.2">38</text>
<text x="92.9" y="88.4">39</text>
<text x="95.8" y="87">RS3</text>
<text x="95.8" y="89.3">RS2</text>
<text x="118.5" y="87">PA5</text>
<text x="122.3" y="86.2">9</text>
<text x="214.1" y="86.2">9</text>
<text x="330.2" y="88.4">11</text>
<text x="339.8" y="88.4">10</text>
<text x="384.2" y="87" transform="rotate(-90 384.2 87)">2</text>
<text x="92.9" y="90.6">41</text>
<text x="92.9" y="92.8">42</text>
<text x="95.8" y="91.5">RS1</text>
<text x="95.8" y="93.7">RS0</text>
<text x="118.5" y="91.5">PA4</text>
<text x="118.5" y="95.9">PA3</text>
<text x="122.3" y="90.6">8</text>
<text x="122.3" y="95">7</text>
<text x="214.1" y="95">4</text>
<text x="214.1" y="90.6">5</text>
<text x="231.8" y="92.8">6</text>
<text x="384.2" y="92.4" transform="rotate(-90 384.2 92.4)">1</text>
<text x="118.5" y="100.3">PA2</text>
<text x="122.3" y="99.4">4</text>
<text x="214.1" y="101.7">2</text>
<text x="231.8" y="101.7">3</text>
<text x="90.7" y="106.1">25</text>
<text x="95.8" y="107">_CS</text>
<text x="118.5" y="104.8">PA1</text>
<text x="122.3" y="103.9">3</text>
<text x="231.8" y="106.1">1</text>
<text x="90.7" y="110.5">24</text>
<text x="95.8" y="111.4">_W</text>
<text x="118.5" y="109.2">PA0</text>
<text x="122.3" y="108.3">2</text>
<text x="223" y="110.5">7</text>
<text x="92.9" y="115">27</text>
<text x="95.8" y="115.8">E</text>
<text x="122.3" y="119.4">19</text>
<text x="90.7" y="123.8">23</text>
<text x="95.8" y="124.7">_INT</text>
<text x="118.5" y="124.7">PB6</text>
<text x="118.5" y="120.3">PB7</text>
<text x="122.3" y="123.8">18</text>
<text x="354.1" y="121.3">1</text>
<text x="354.1" y="125.7">3</text>
<text x="358.5" y="123.5">2</text>
<text x="118.5" y="129.1">PB5</text>
<text x="122.3" y="128.3">17</text>
<text x="354.1" y="130.2">5</text>
<text x="358.5" y="128">4</text>
<text x="92.9" y="132.7">21</text>
<text x="95.8" y="133.6">TICK</text>
<text x="118.5" y="133.6">PB4</text>
<text x="122.3" y="137.1">15</text>
<text x="122.3" y="132.7">16</text>
<text x="354.1" y="134.6">7</text>
<text x="358.5" y="132.4">6</text>
<text x="358.5" y="136.8">8</text>
<text x="90.7" y="141.6">37</text>
<text x="95.8" y="142.4">_RESET</text>
<text x="118.5" y="138">PB3</text>
<text x="118.5" y="142.4">PB2</text>
<text x="122.3" y="141.6">14</text>
<text x="353.6" y="143.5">11</text>
<text x="354.1" y="139">9</text>
<text x="358" y="141.2">10</text>
<text x="118.5" y="146.9">PB1</text>
<text x="122.3" y="146">13</text>
<text x="353.6" y="147.9">13</text>
<text x="358" y="145.7">12</text>
<text x="118.5" y="151.3">PB0</text>
<text x="122.3" y="150.4">12</text>
<text x="353.6" y="152.3">15</text>
<text x="358" y="150.1">14</text>
<text x="358" y="154.5">16</text>
<text x="93.9" y="157.1">1</text>
<text x="95.8" y="158">GND</text>
<text x="118.5" y="158">VCC</text>
<text x="122.3" y="157.1">22</text>
<text x="353.6" y="161.2">19</text>
<text x="353.6" y="156.8">17</text>
<text x="358" y="159">18</text>
<text x="353.6" y="165.6">21</text>
<text x="358" y="163.4">20</text>
<text x="358" y="167.8">22</text>
<text x="353.6" y="170.1">23</text>
<text x="358" y="172.3">24</text>
<text x="353.6" y="174.5">25</text>
<text x="358" y="176.7">26</text>
<text x="110.7" y="239" transform="rotate(-90 110.7 239)">14</text>
<text x="132.9" y="239" transform="rotate(-90 132.9 239)">14</text>
<text x="110.8" y="249.6" transform="rotate(-90 110.8 249.6)">7</text>
<text x="133" y="249.6" transform="rotate(-90 133 249.6)">7</text>
</g>
<g font-size="1.7">
<text x="314.4" y="157.6">FB309</text>
<text x="314.4" y="162.1">FB308</text>
<text x="300.1" y="262.6">1990 COMMODORE BUSINESS MACHINES</text>
<text x="361.3" y="260.8">DRAWN BY:</text>
<text x="373.7" y="260.8">DATE</text>
<text x="379" y="278.1">SCALE NONE</text>
<text x="390.5" y="278.1">SHEET</text>
<text x="399.8" y="278.1">OF</text>
</g>
<g font-size="1.4">
<text x="297.5" y="262.4">c</text>
<text x="294.3" y="264.3">Information contained herein is the unpublished,</text>
<text x="294.3" y="266.1">confidential and trade secret property of</text>
<text x="294.3" y="267.9">Commodore Business Machines, Inc.</text>
<text x="294.3" y="269.7">reproduction or disclosure of this information</text>
<text x="324.7" y="267.9">Any use,</text>
<text x="294.3" y="271.4">without the prior written permission of</text>
<text x="294.3" y="273.2">Commodore is strictly prohibited.</text>
<text x="295.2" y="279.4">No manual changes may be made to this document</text>
</g>
<g font-size="1.3" fill="#500">
<text x="164.5" y="28.2">1</text>
<text x="171.6" y="28.2">2</text>
<text x="164.5" y="54.8">1</text>
<text x="171.6" y="54.8">2</text>
<text x="82.7" y="63.8">30</text>
<text x="82.7" y="61.6">31</text>
<text x="82.7" y="70.5">27</text>
<text x="82.7" y="68.2">28</text>
<text x="82.7" y="66">29</text>
<text x="164.5" y="68">1</text>
<text x="171.6" y="68">2</text>
<text x="229.6" y="71.6">V+</text>
<text x="82.7" y="77.1">24</text>
<text x="82.7" y="74.9">25</text>
<text x="82.7" y="72.7">26</text>
<text x="82.7" y="88.2">10</text>
<text x="82.7" y="86">11</text>
<text x="82.7" y="92.6">8</text>
<text x="82.7" y="90.4">9</text>
<text x="222.5" y="107.5">GND</text>
<text x="229.6" y="107.1">V-</text>
<text x="104.6" y="167.8">2</text>
<text x="111.8" y="167.8">1</text>
<text x="222.1" y="185.9">3</text>
<text x="243.3" y="180.9" transform="rotate(-90 243.3 180.9)">1</text>
<text x="227" y="190.3">1</text>
<text x="243.3" y="188.1" transform="rotate(-90 243.3 188.1)">2</text>
<text x="222.1" y="196.5">2</text>
<text x="232.6" y="196.4" transform="rotate(-90 232.6 196.4)">1</text>
<text x="241.4" y="196.4" transform="rotate(-90 241.4 196.4)">3</text>
<text x="232.6" y="203.6" transform="rotate(-90 232.6 203.6)">2</text>
<text x="241.4" y="203.6" transform="rotate(-90 241.4 203.6)">1</text>
<text x="119.5" y="240.8" transform="rotate(-90 119.5 240.8)">2</text>
<text x="141.7" y="240.8" transform="rotate(-90 141.7 240.8)">2</text>
<text x="206.6" y="240.9">1</text>
<text x="213.7" y="240.9">2</text>
<text x="226.5" y="240.9">2</text>
<text x="233.7" y="240.9">1</text>
<text x="119.5" y="247.9" transform="rotate(-90 119.5 247.9)">1</text>
<text x="141.7" y="247.9" transform="rotate(-90 141.7 247.9)">1</text>
<text x="206.6" y="258.6">2</text>
<text x="213.7" y="258.6">1</text>
</g>
<g font-size="1.3">
<text x="345.3" y="260.8">UNLESS</text>
<text x="348" y="262.1">SPECIFIED</text>
<text x="351.1" y="260.8">OTHERWISE</text>
<text x="361.8" y="262.2">GREG BERLIN</text>
<text x="343.1" y="266.6">0.X</text>
<text x="346.6" y="266.6">0.XX</text>
<text x="351.1" y="266.6">0.XXX</text>
<text x="358.2" y="264.8">S</text>
<text x="361.3" y="267.9">APPR:</text>
<text x="361.3" y="266.1">ENGR:</text>
<text x="361.3" y="264.3">CHKD:</text>
<text x="366.5" y="266.1">GCB</text>
<text x="342.6" y="275.9">FINISH:</text>
<text x="342.6" y="271.4">MATERIAL:</text>
<text x="361.7" y="271.4">USED ON</text>
<text x="369.2" y="271.4">NEXT</text>
<text x="373.7" y="271.4">ASSY</text>
<text x="379" y="273.2">SIZE</text>
<text x="402.5" y="273.2">REV</text>
<text x="342.6" y="280.3">PATH:</text>
</g>
<text font-size="1.2" x="362.3" y="274.2">A4000</text>
<text font-size="1.2" fill="#300" x="35.1" y="288.8" transform="rotate(-90 35.1 288.8)">Rev.1.38 (28.12.2013)</text>
<text font-size="1" x="372.8" y="262.5">3/30/92</text>
<g font-size=".9" fill="#500">
<text x="217.2" y="74.4">4B</text>
<text x="230.1" y="76.6">4Y</text>
<text x="217.2" y="83.2">3B</text>
<text x="217.2" y="78.8">4A</text>
<text x="217.2" y="87.7">3A</text>
<text x="230.1" y="85.5">3Y</text>
<text x="217.2" y="92.1">2B</text>
<text x="230.1" y="94.3">2Y</text>
<text x="217.2" y="96.5">2A</text>
<text x="217.2" y="103.2">1A</text>
<text x="230.1" y="103.2">1Y</text>
<text x="111.6" y="242.1" transform="rotate(-90 111.6 242.1)">Vcc1</text>
<text x="133.7" y="242.1" transform="rotate(-90 133.7 242.1)">Vcc1</text>
<text x="111.6" y="247.9" transform="rotate(-90 111.6 247.9)">Gnd1</text>
<text x="133.7" y="247.9" transform="rotate(-90 133.7 247.9)">Gnd1</text>
</g>
</svg>
